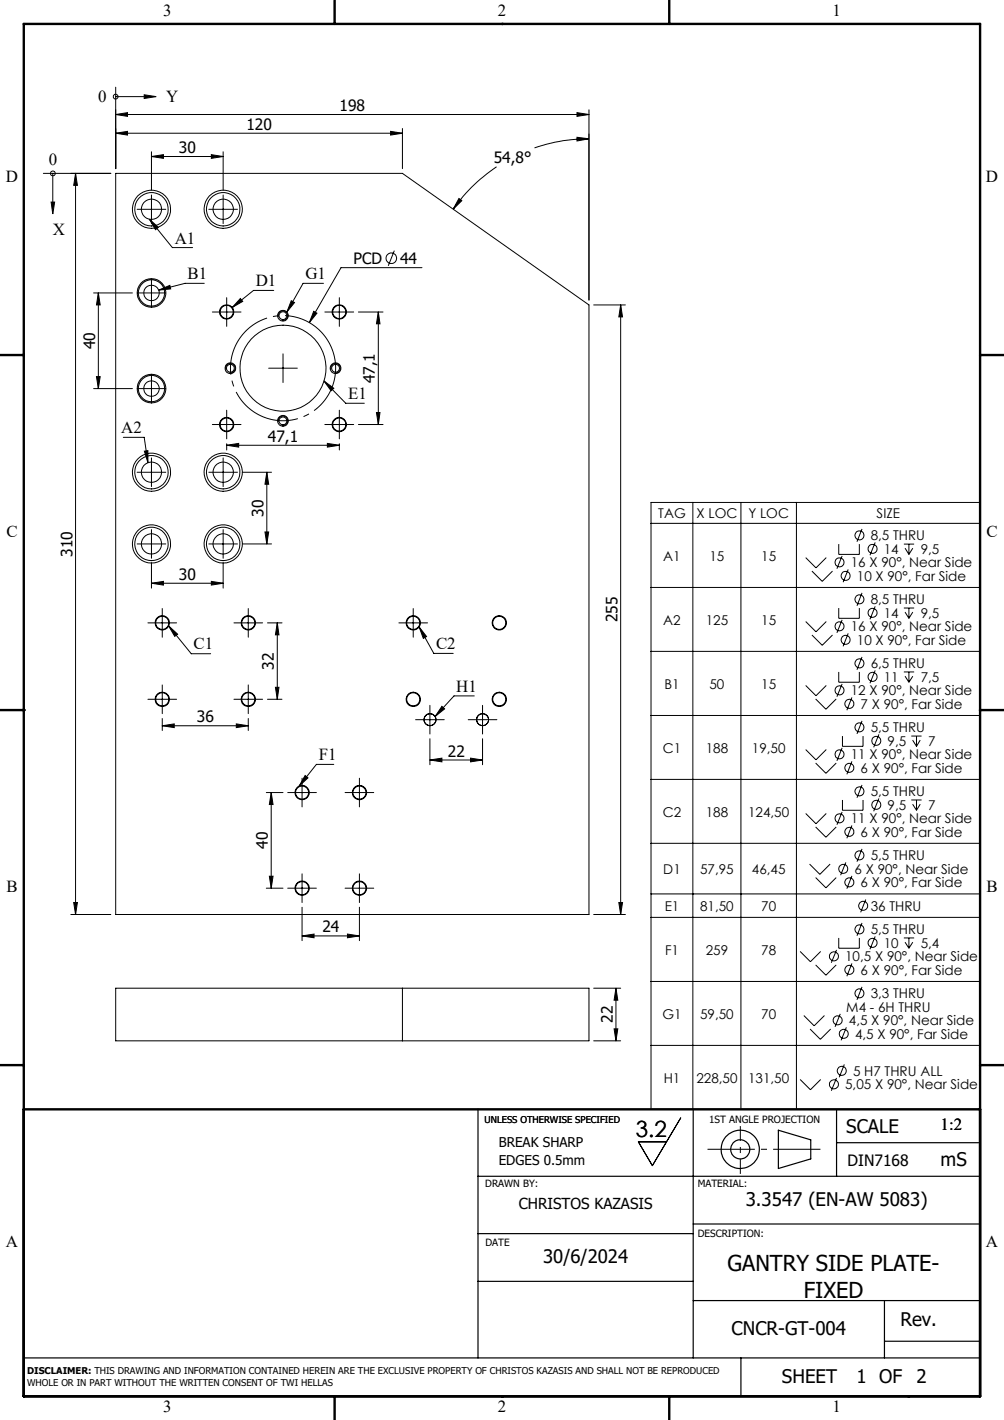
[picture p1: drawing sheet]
<svg xmlns="http://www.w3.org/2000/svg" width="210mm" height="297mm" viewBox="0 0 210 297" stroke-linecap="round" stroke-linejoin="round" font-family="sans-serif">
<g fill="none" stroke="#000" stroke-width=".21">
<path d="M24.2 18.2v17.1M30.2 19.8l2.5 .4-2.5 .4zM9.1 36.3h14.1M11 36.3v6M15.8 36.3v155M15.8 36.3l.4 2.5h-.8zM24.2 24l2.5-.4v.7zM24.2 27.9l2.5-.4v.8zM24.2 24h99M24.2 27.9h60M24.2 20.2h6M24.2 36.3h60l39 27.5v127.5h-99z"/>
<path d="M31.7 32.7l2.5-.4v.8zM31.7 31.7v8.1M31.7 32.7h15M44.2 32.3l2.5 .4-2.5 .4zM46.7 31.7v8.1M81.7 27.5l2.5 .4-2.5 .4zM84.2 26.9v8.4M103.9 34.9l-.7 .5a33.6 33.6 0 0 0-8.4 8.3M120.7 23.6l2.5 .4-2.5 .3zM120.7 28.7l2.5 .3-2.5 .5zM123.2 23v39.8M123.2 29a33.3 33.3 0 0 0-11.4 1.9"/>
<path d="M10.7 42.3h.7l-.4 2.5zM28.7 43.8h6M31.3 45.9l4.8 5.9h4.2M31.3 45.9l1.8 1.7-.6 .4zM31.7 40.8v6M31.7 58.3v6M42.7 59.3h-4l-5.5 1.4M43.7 43.8h6M46.7 40.8v6M67.7 59.3h-4.3l-3.4 6M82.5 52.4l-1.3 3.2M88.3 56h-17l-6.6 11.5"/>
<path d="M96 41.5l.6 .5-1.8 1.7zM19.6 61.3h8.1M20.2 78.8h.8l-.4 2.5zM20.6 61.3l.4 2.5h-.8zM20.6 61.3v20M28.7 61.3h6M31.7 78.3v6M33.2 60.7l2.3-1 .2 .7zM44.4 65.3h6M47.2 77.3a1 1 0 0 1 .9-1.3 1 1 0 0 1 1.1 1.1 1 1 0 0 1-1.3 .9M47.4 62.3v6M50.3 62.4l.5 .6-2.2 1.3z"/>
<path d="M56.2 77h6M57.3 60.7h-4.3l-4.4 3.6M58.2 66.3a1.01 1.01 0 0 1 .9-1.3 1.01 1.01 0 0 1 1.1 1.1 1.01 1.01 0 0 1-1.3 .9M59.2 74v6M60.9 62.9l.7 .4-1.6 2zM65.6 65.1l.7 .4-1.6 2zM67.8 79.7l2 1.5-.5 .5zM67.8 79.7l4.5 4.6h3.9M67.9 65.3h6.1M69.2 77.3a1.01 1.01 0 0 1 .9-1.3 1.01 1.01 0 0 1 1.1 1.1 1.01 1.01 0 0 1-1.3 .9M71 62.3v6M75 65.3h5.1"/>
<path d="M79.1 65.3l.4 2.4h-.8zM79.1 65.3v23.5M124.2 63.8h6.6M129.8 63.8v127.5M129.8 63.8l.4 2.5h-.8zM19.6 81.3h8.1M25.8 91.5h4.4l.7 5.3M28.7 81.3h6M28.7 98.8h6M30.2 94.4l.7-.1v2.5zM31.7 95.8v6M43.7 98.8h6"/>
<path d="M44.4 88.8h6M46.7 95.8v6M47.4 93.1l2.5-.4v.8zM47.4 85.8v6M47.4 92.8v1.3M47.4 93.1h23.6M50.7 98.8h6.1M55.8 98.8v15M55.8 98.8l.4 2.5h-.8zM58.2 88.3a1.01 1.01 0 0 1 .9-1.3 1.01 1.01 0 0 1 1.1 1.1 1.01 1.01 0 0 1-1.3 .9M67.9 88.8h6.1M68.5 92.7l2.5 .4-2.5 .4z"/>
<path d="M71 85.8v6M71 92.8v1.3M75 88.8h5.1M78.7 86.3h.8l-.4 2.5zM28.7 113.8h6M31.7 117.8v5.2M31.7 110.8v6M43.7 113.8h6M46.7 117.8v5.2M46.7 110.8v6M50.7 113.8h6.1M55.4 111.3h.8l-.4 2.5z"/>
<path d="M136.2 105.1h68.8v127h-68.8zM136.2 109.5h68.8M144.9 105.1v127M155 105.1v127M166.6 105.1v127M168.5 116.6l2.2 2.2 2.1-2.2M169.8 119.4l2.2 2.2 2.1-2.2M175.4 113.8v2.2h4.3v-2.2M176.1 116.3l-1.1 2.7M177.4 119.1l-1 2.7M180.3 110.6l-1.1 2.7M183.1 113.4l-1.1 2.7"/>
<path d="M189.1 113.8h2.1M189.3 114.6l.8 1.4M190.1 113.8v2.2M190.9 114.6l-.8 1.4M30.9 130.3h6M31.7 122l2.5-.4v.8zM31.7 122h15M33.9 127.3v6M35.3 130.9l4.7 5.8h4.1M35.3 130.9l1.8 1.7-.6 .5zM44.2 121.6l2.5 .4-2.5 .4zM48.9 130.3h6"/>
<path d="M51.9 127.3v6M56 130.3h3M58 130.3l.3 2.5h-.7zM58 130.3v16M83.4 130.3h6M86.4 127.3v6M87.7 131.1l1.5 2-.7 .4zM87.7 131.1l3 5.6h4.1M136.2 122.9h68.8M136.2 136.2h68.8M168.5 130l2.2 2.1 2.1-2.1M169.8 132.8l2.2 2.2 2.1-2.2"/>
<path d="M175.4 127.2v2.1h4.3v-2.1M176.1 129.6l-1.1 2.8M177.4 132.5l-1 2.7M180.3 124l-1.1 2.7M180.3 137.4l-1.1 2.7M183.1 126.8l-1.1 2.7M189.1 127.2h2.1M189.3 128l.8 1.3M190.1 127.2v2.1M190.9 128l-.8 1.3M30.9 146.3h6M33.9 151.8l2.5-.4v.8z"/>
<path d="M33.9 150.3v2.5M33.9 151.8h18M33.9 143.3v6M48.9 146.3h6M49.4 151.4l2.5 .4-2.5 .4zM51.9 150.3v2.5M51.9 143.3v6M56 146.3h3M57.6 143.8h.7l-.3 2.5zM69.8 159.9h-3.6l-3.6 4.5M86.9 150.5h6M89.9 159l2.5-.4v.7z"/>
<path d="M89.9 154.5v5.4M89.9 159h11M89.9 147.5v6M92.4 147.7l.6 .6-2 1.6zM97.9 150.5h6M98.4 158.6l2.5 .4-2.5 .3zM99.2 145.6h-4.2l-4 4.3M100.9 154.5v5.4M100.9 147.5v6M136.2 149.6h68.8M168.5 143.4l2.2 2.1 2.1-2.1M168.5 156.8l2.2 2.1 2.1-2.1"/>
<path d="M170.6 146.2l2.2 2.1 2.1-2.1M170.6 159.6l2.2 2.1 2.1-2.1M175.4 140.5v2.2h4.3v-2.2M176.1 143l-1.1 2.7M176.1 156.4l-1.1 2.7M176.2 153.9v2.2h4.3v-2.2M178.2 145.9l-1.1 2.7M178.2 159.2l-1.1 2.8M180.3 150.8l-1.1 2.7M183.1 140.2l-1.1 2.7M183.8 153.6l-1.1 2.7M189.1 140.5h2.1"/>
<path d="M189.3 141.4l.8 1.3M190.1 140.5v2.2M190.6 153.9h2.2M190.9 154.8l.8 1.3M190.9 141.4l-.8 1.3M191.7 153.9v2.2M192.5 154.8l-.8 1.3M55.7 165.8h3.5M56.7 165.8v20M56.7 165.8l.4 2.5h-.8zM60.2 165.8h6M63.2 162.8v6"/>
<path d="M63.8 162.2l.6 .5-1.8 1.7zM72.2 165.8h6M75.2 162.8v6M136.2 163h68.8M136.2 176.4h68.8M168.5 170.1l2.2 2.2 2.1-2.2M170.6 173l2.2 2.1 2.1-2.1M176.1 169.8l-1.1 2.7M176.2 167.3v2.2h4.3v-2.2M178.2 172.6l-1.1 2.7M180.3 164.2l-1.1 2.7M180.3 177.5l-1.1 2.7"/>
<path d="M183.8 167l-1.1 2.7M190.6 167.3h2.2M190.9 168.2l.8 1.3M191.7 167.3v2.2M192.5 168.2l-.8 1.3M14.8 191.3h8.4M15.4 188.8h.8l-.4 2.5zM55.7 185.8h3.5M56.3 183.3h.8l-.4 2.5zM60.2 185.8h6M63.2 195.8l2.5-.4v.7zM63.2 189.8v6.9"/>
<path d="M63.2 195.8h12M63.2 182.8v6M72.2 185.8h6M72.7 195.4l2.5 .4-2.5 .3zM75.2 189.8v6.9M75.2 182.8v6M124.2 191.3h6.6M129.4 188.8h.8l-.4 2.5zM136.2 187h68.8M136.2 191.9h68.8M167.4 199l2.1 2.2 2.2-2.2M169.3 180.7l2.2 2.2 2.1-2.2"/>
<path d="M170.6 183.5l2.2 2.2 2.1-2.2M175 198.7l-1.1 2.7M175.4 196.2v2.1h4.3v-2.1M176.9 180.4l-1.1 2.7M178.2 183.2l-1.1 2.7M180.3 193l-1.1 2.7M181.1 188.1l-1.1 2.7M183.1 195.9l-1.1 2.6M189.1 196.2h2.1M189.3 197.1l.8 1.2M190.1 196.2v2.1M190.9 197.1l-.8 1.2"/>
<path d="M24.2 206.7h99v11h-99zM84.2 206.7v11M124.2 217.7h5.6M124.2 206.7h5.6M128.4 215.2h.8l-.4 2.5zM128.8 206.7v11M128.8 206.7l.4 2.5h-.8zM136.2 205.3h68.8M136.2 218.6h68.8M168.1 212.4l2.2 2.2 2.1-2.2M169.4 215.2l2.2 2.2 2.1-2.2M170.6 201.8l2.2 2.2 2.1-2.2"/>
<path d="M175.8 212.1l-1.1 2.7M177 214.9l-1.1 2.7M178.2 201.5l-1.1 2.7M180.3 206.4l-1.1 2.7M142.4 233.8l-5.9 10-3-5h5.9M167.4 225.8l2.1 2.1 2.2-2.1M175 225.5l-1.1 2.6M176.6 222.6l-1.1 2.7"/>
<circle cx="11.1" cy="36.3" r=".49"/>
<circle cx="24.2" cy="20.2" r=".5"/>
<circle cx="31.7" cy="43.8" r="3.5"/>
<circle cx="31.7" cy="43.8" r="4"/>
<circle cx="31.7" cy="43.8" r="2.13"/>
<circle cx="46.7" cy="43.8" r="3.5"/>
<circle cx="46.7" cy="43.8" r="2.13"/>
<circle cx="46.7" cy="43.8" r="4"/>
<circle cx="81.9" cy="54" r="1.12"/>
<circle cx="31.7" cy="61.3" r="1.63"/>
<circle cx="31.7" cy="61.3" r="3"/>
<circle cx="31.7" cy="61.3" r="2.75"/>
<circle cx="47.4" cy="65.3" r="1.38"/>
<circle cx="47.4" cy="65.2" r="1.51"/>
<circle cx="48.2" cy="77" r="1.13"/>
<circle cx="48.2" cy="77" r=".84"/>
<circle cx="59.2" cy="66" r=".82"/>
<circle cx="59.2" cy="77" r="9"/>
<circle cx="59.2" cy="66" r="1.11"/>
<circle cx="70.2" cy="77" r="1.12"/>
<circle cx="70.2" cy="77" r=".83"/>
<circle cx="71" cy="65.2" r="1.5"/>
<circle cx="71" cy="65.3" r="1.38"/>
<circle cx="31.7" cy="98.8" r="3.5"/>
<circle cx="31.7" cy="81.3" r="1.63"/>
<circle cx="31.7" cy="98.8" r="4"/>
<circle cx="31.7" cy="98.8" r="2.13"/>
<circle cx="31.7" cy="81.3" r="3"/>
<circle cx="31.7" cy="81.3" r="2.75"/>
<circle cx="46.7" cy="98.8" r="3.5"/>
<circle cx="46.7" cy="98.8" r="2.13"/>
<circle cx="46.7" cy="98.8" r="4"/>
<circle cx="47.4" cy="88.8" r="1.38"/>
<circle cx="47.4" cy="88.8" r="1.51"/>
<circle cx="59.2" cy="88" r="1.12"/>
<circle cx="59.2" cy="88" r=".83"/>
<circle cx="71" cy="88.8" r="1.5"/>
<circle cx="71" cy="88.8" r="1.38"/>
<circle cx="31.7" cy="113.8" r="3.5"/>
<circle cx="31.7" cy="113.8" r="4"/>
<circle cx="31.7" cy="113.8" r="2.12"/>
<circle cx="46.7" cy="113.8" r="3.5"/>
<circle cx="46.7" cy="113.8" r="2.12"/>
<circle cx="46.7" cy="113.8" r="4"/>
<circle cx="175.6" cy="117.6" r=".95"/>
<circle cx="179.8" cy="112" r=".95"/>
<circle cx="182.5" cy="114.8" r=".95"/>
<circle cx="33.9" cy="130.3" r="1.38"/>
<circle cx="33.9" cy="130.3" r="1.51"/>
<circle cx="51.9" cy="130.3" r="1.51"/>
<circle cx="51.9" cy="130.3" r="1.37"/>
<circle cx="86.4" cy="130.3" r="1.51"/>
<circle cx="86.4" cy="130.3" r="1.37"/>
<circle cx="104.4" cy="130.3" r="1.37"/>
<circle cx="104.4" cy="130.3" r="1.5"/>
<circle cx="175.6" cy="131" r=".94"/>
<circle cx="176.9" cy="120.4" r=".94"/>
<circle cx="176.9" cy="133.8" r=".93"/>
<circle cx="179.8" cy="138.8" r=".95"/>
<circle cx="179.8" cy="125.4" r=".94"/>
<circle cx="182.5" cy="128.2" r=".94"/>
<circle cx="33.9" cy="146.3" r="1.38"/>
<circle cx="33.9" cy="146.3" r="1.51"/>
<circle cx="51.9" cy="146.3" r="1.51"/>
<circle cx="51.9" cy="146.3" r="1.37"/>
<circle cx="86.4" cy="146.3" r="1.51"/>
<circle cx="86.4" cy="146.3" r="1.37"/>
<circle cx="89.9" cy="150.5" r="1.25"/>
<circle cx="89.9" cy="150.5" r="1.26"/>
<circle cx="100.9" cy="150.5" r="1.25"/>
<circle cx="100.9" cy="150.5" r="1.26"/>
<circle cx="104.4" cy="146.3" r="1.37"/>
<circle cx="104.4" cy="146.3" r="1.5"/>
<circle cx="175.6" cy="144.4" r=".95"/>
<circle cx="175.6" cy="157.8" r=".94"/>
<circle cx="177.7" cy="147.2" r=".95"/>
<circle cx="179.8" cy="152.1" r=".94"/>
<circle cx="182.5" cy="141.6" r=".95"/>
<circle cx="183.3" cy="155" r=".94"/>
<circle cx="63.2" cy="165.8" r="1.49"/>
<circle cx="63.2" cy="165.8" r="1.37"/>
<circle cx="75.2" cy="165.8" r="1.49"/>
<circle cx="75.2" cy="165.8" r="1.37"/>
<circle cx="175.6" cy="171.2" r=".95"/>
<circle cx="177.7" cy="174" r=".95"/>
<circle cx="177.7" cy="160.6" r=".94"/>
<circle cx="179.8" cy="165.5" r=".95"/>
<circle cx="179.8" cy="178.9" r=".94"/>
<circle cx="183.3" cy="168.3" r=".95"/>
<circle cx="63.2" cy="185.8" r="1.49"/>
<circle cx="63.2" cy="185.8" r="1.37"/>
<circle cx="75.2" cy="185.8" r="1.49"/>
<circle cx="75.2" cy="185.8" r="1.37"/>
<circle cx="176.4" cy="181.7" r=".93"/>
<circle cx="177.7" cy="184.6" r=".94"/>
<circle cx="179.8" cy="194.4" r=".95"/>
<circle cx="180.6" cy="189.5" r=".94"/>
<circle cx="182.5" cy="197.2" r=".95"/>
<circle cx="174.4" cy="200" r=".95"/>
<circle cx="175.2" cy="213.4" r=".94"/>
<circle cx="176.5" cy="216.2" r=".93"/>
<circle cx="177.7" cy="202.9" r=".95"/>
<circle cx="179.8" cy="207.8" r=".94"/>
<circle cx="174.4" cy="226.8" r=".95"/>
<circle cx="176.1" cy="224" r=".95"/>
</g>
<path d="M69.7 73.8a11 11 0 0 0-18.3-4.5 11 11 0 0 0 4.7 18.3 11 11 0 0 0 13.9-12.9l-.3-.9" fill="none" stroke="#000" stroke-width=".21" stroke-dasharray="15.2 1.3 1.3 1.3" stroke-dashoffset="1.6" stroke-linecap="butt"/>
<g fill="none" stroke="#000" stroke-width=".25">
<path d="M100 232v52M145 232v52M162.8 236.4l6.8 2v4l-6.8 2zM175 232v14M175 239h30M100 246h105M100 258h45M145 256h60M100 268h45M145 272h60M185 272v12M5 284h200"/>
<path d="M155 284v8M185 280.5h20"/>
<circle cx="154.8" cy="240.4" r="4"/>
<circle cx="154.8" cy="240.4" r="2"/>
</g>
<path d="M148 240.4h23.6" fill="none" stroke="#000" stroke-width=".21" stroke-dasharray="15.2 1.3 1.3 1.3" stroke-dashoffset="5.3" stroke-linecap="butt"/>
<path d="M154.9 235.5v10" fill="none" stroke="#000" stroke-width=".21" stroke-dasharray="15.2 1.3 1.3 1.3" stroke-dashoffset="12.1" stroke-linecap="butt"/>
<g fill="none" stroke="#000" stroke-width=".5">
<path d="M5 5h200v287h-200zM70 0v5M105 5h.1M140 0v5M0 74.3h5M205 74.3h5M0 148.5h5M5 148.5h.1M205 148.5h5M0 222.8h5M5 232h200M205 222.8h5"/>
<path d="M70 292v5M105 292h.1M140 292v5M190 292h.1"/>
</g>
<g fill="#000">
<path d="M65.6 65.1l.7 .4-1.6 2z"/>
<path d="M15.8 36.3l.4 2.5h-.8zM15.4 188.8h.8l-.4 2.5zM55.8 98.8l.4 2.5h-.8zM55.4 111.3h.8l-.4 2.5zM79.1 65.3l.4 2.4h-.8zM78.7 86.3h.8l-.4 2.5zM56.7 165.8l.4 2.5h-.8zM56.3 183.3h.8l-.4 2.5z"/>
<path d="M24.2 24l2.5-.4v.7zM120.7 23.6l2.5 .4-2.5 .3zM24.2 27.9l2.5-.4v.8zM81.7 27.5l2.5 .4-2.5 .4zM31.7 122l2.5-.4v.8zM44.2 121.6l2.5 .4-2.5 .4zM47.4 93.1l2.5-.4v.8zM68.5 92.7l2.5 .4-2.5 .4zM33.9 151.8l2.5-.4v.8zM49.4 151.4l2.5 .4-2.5 .4zM63.2 195.8l2.5-.4v.7zM72.7 195.4l2.5 .4-2.5 .3zM89.9 159l2.5-.4v.7zM98.4 158.6l2.5 .4-2.5 .3z"/>
<path d="M31.7 32.7l2.5-.4v.8zM44.2 32.3l2.5 .4-2.5 .4z"/>
<path d="M120.7 28.7l2.5 .3-2.5 .5zM96 41.5l.6 .5-1.8 1.7z"/>
<path d="M31.3 45.9l1.8 1.7-.6 .4zM30.2 94.4l.7-.1v2.5zM33.2 60.7l2.3-1 .2 .7zM35.3 130.9l1.8 1.7-.6 .5zM87.7 131.1l1.5 2-.7 .4zM50.3 62.4l.5 .6-2.2 1.3zM67.8 79.7l2 1.5-.5 .5zM63.8 162.2l.6 .5-1.8 1.7zM60.9 62.9l.7 .4-1.6 2zM92.4 147.7l.6 .6-2 1.6zM10.7 42.3h.7l-.4 2.5zM30.2 19.8l2.5 .4-2.5 .4z"/>
<path d="M129.8 63.8l.4 2.5h-.8zM129.4 188.8h.8l-.4 2.5z"/>
<path d="M20.2 78.8h.8l-.4 2.5zM20.6 61.3l.4 2.5h-.8zM57.6 143.8h.7l-.3 2.5zM58 130.3l.3 2.5h-.7z"/>
<path d="M128.4 215.2h.8l-.4 2.5zM128.8 206.7l.4 2.5h-.8z"/>
</g>
<text font-size="4.7" x="133" y="237.8">3.2</text>
<g font-size="4.6">
<text x="152.2" y="265.9">GANTRY SIDE PLATE-</text>
<text x="168.1" y="271.5">FIXED</text>
</g>
<g font-size="3.9">
<text x="177" y="236.9">SCALE</text>
<text x="196.7" y="243.9">mS</text>
<text x="156" y="252.2">3.3547 (EN-AW 5083)</text>
<text x="113.6" y="264.1">30/6/2024</text>
<text x="153" y="279.2">CNCR-GT-004</text>
<text x="188.3" y="277.3">Rev.</text>
<text x="163.6" y="289.3">SHEET</text>
<text x="179.1" y="289.3">1 OF</text>
<text x="191.7" y="289.3">2</text>
</g>
<g font-size="3.5">
<text x="34.1" y="3.4">3</text>
<text x="104.1" y="3.4">2</text>
<text x="174.1" y="3.4">1</text>
<text x="20.5" y="21.3">0</text>
<text x="34.7" y="21.3">Y</text>
<text x="10.2" y="34.5">0</text>
<text x="1.2" y="38">D</text>
<text x="206.2" y="38">D</text>
<text x="11.1" y="49.2">X</text>
<text x="36.5" y="50.9">A1</text>
<text x="39.2" y="58.4">B1</text>
<text x="53.5" y="59.8">D1</text>
<text x="63.9" y="58.4">G1</text>
<text x="72.9" y="83.4">E1</text>
<text x="25.3" y="90.6">A2</text>
<text x="1.3" y="112.2">C</text>
<text x="206.3" y="112.2">C</text>
<text x="40.5" y="135.8">C1</text>
<text x="91.2" y="135.8">C2</text>
<text x="95.4" y="144.7">H1</text>
<text x="66.7" y="159">F1</text>
<text x="1.3" y="186.5">B</text>
<text x="206.3" y="186.5">B</text>
<text x="196.7" y="236.4">1:2</text>
<text x="1.2" y="260.7">A</text>
<text x="206.2" y="260.7">A</text>
<text x="34.1" y="295.4">3</text>
<text x="104.1" y="295.4">2</text>
<text x="174.1" y="295.4">1</text>
</g>
<g font-size="3.3">
<text x="71" y="23.2">198</text>
<text x="51.5" y="27.2">120</text>
<text x="37.4" y="32">30</text>
<text x="103.3" y="34.2">54,8°</text>
<text x="74" y="55.3">PCD</text>
<text x="83.7" y="55.3">44</text>
<text x="19.9" y="73" transform="rotate(-90 19.9 73)">40</text>
<text x="78.4" y="80.2" transform="rotate(-90 78.4 80.2)">47,1</text>
<text x="56" y="92.4">47,1</text>
<text x="55.1" y="108" transform="rotate(-90 55.1 108)">30</text>
<text x="15.1" y="116.4" transform="rotate(-90 15.1 116.4)">310</text>
<text x="37.4" y="121.3">30</text>
<text x="129.1" y="130.2" transform="rotate(-90 129.1 130.2)">255</text>
<text x="57.3" y="140" transform="rotate(-90 57.3 140)">32</text>
<text x="41.2" y="151.1">36</text>
<text x="93.7" y="158.2">22</text>
<text x="56" y="177.5" transform="rotate(-90 56 177.5)">40</text>
<text x="67.4" y="195">24</text>
<text x="128.2" y="214" transform="rotate(-90 128.2 214)">22</text>
<text x="177.3" y="243.9">DIN7168</text>
</g>
<text font-size="3.2" x="108.5" y="252.9">CHRISTOS KAZASIS</text>
<g font-size="2.8">
<text x="137.7" y="108.3">TAG</text>
<text x="145.7" y="108.3">X LOC</text>
<text x="156.5" y="108.3">Y LOC</text>
<text x="182.1" y="113">8,5 THRU</text>
<text x="183.4" y="108.3">SIZE</text>
<text x="138.7" y="117.3">A1</text>
<text x="148.4" y="117.3">15</text>
<text x="159.2" y="117.3">15</text>
<text x="178" y="118.7">16 X 90°, Near Side</text>
<text x="184.9" y="115.8">14</text>
<text x="192.6" y="115.8">9,5</text>
<text x="179.2" y="121.5">10 X 90°, Far Side</text>
<text x="138.7" y="130.6">A2</text>
<text x="147.6" y="130.6">125</text>
<text x="159.2" y="130.6">15</text>
<text x="182.1" y="126.4">8,5 THRU</text>
<text x="184.9" y="129.2">14</text>
<text x="192.6" y="129.2">9,5</text>
<text x="178" y="132.1">16 X 90°, Near Side</text>
<text x="179.2" y="134.9">10 X 90°, Far Side</text>
<text x="182.1" y="139.8">6,5 THRU</text>
<text x="184.9" y="142.6">11</text>
<text x="192.6" y="142.6">7,5</text>
<text x="139" y="144">B1</text>
<text x="148.4" y="144">50</text>
<text x="159.2" y="144">15</text>
<text x="178" y="145.4">12 X 90°, Near Side</text>
<text x="180" y="148.3">7 X 90°, Far Side</text>
<text x="182.1" y="153.2">5,5 THRU</text>
<text x="138.6" y="157.4">C1</text>
<text x="147.6" y="157.4">188</text>
<text x="157.3" y="157.4">19,50</text>
<text x="178" y="158.8">11 X 90°, Near Side</text>
<text x="180" y="161.6">6 X 90°, Far Side</text>
<text x="185.6" y="156">9,5</text>
<text x="194.1" y="156">7</text>
<text x="182.1" y="166.6">5,5 THRU</text>
<text x="138.6" y="170.8">C2</text>
<text x="147.6" y="170.8">188</text>
<text x="156.5" y="170.8">124,50</text>
<text x="178" y="172.2">11 X 90°, Near Side</text>
<text x="185.6" y="169.4">9,5</text>
<text x="194.1" y="169.4">7</text>
<text x="180" y="175">6 X 90°, Far Side</text>
<text x="182.1" y="180">5,5 THRU</text>
<text x="138.7" y="182.8">D1</text>
<text x="146.4" y="182.8">57,95</text>
<text x="157.3" y="182.8">46,45</text>
<text x="178.7" y="182.8">6 X 90°, Near Side</text>
<text x="180" y="185.6">6 X 90°, Far Side</text>
<text x="139" y="190.5">E1</text>
<text x="146.4" y="190.5">81,50</text>
<text x="159.2" y="190.5">70</text>
<text x="182.1" y="190.5">36 THRU</text>
<text x="182.1" y="195.4">5,5 THRU</text>
<text x="139.1" y="199.7">F1</text>
<text x="147.6" y="199.7">259</text>
<text x="159.2" y="199.7">78</text>
<text x="176.8" y="201.1">10,5 X 90°, Near Side</text>
<text x="180" y="203.9">6 X 90°, Far Side</text>
<text x="184.9" y="198.3">10</text>
<text x="192.6" y="198.3">5,4</text>
<text x="182.1" y="208.8">3,3 THRU</text>
<text x="138.6" y="213.1">G1</text>
<text x="146.4" y="213.1">59,50</text>
<text x="159.2" y="213.1">70</text>
<text x="177" y="211.6">M4 - 6H THRU</text>
<text x="177.6" y="214.5">4,5 X 90°, Near Side</text>
<text x="178.8" y="217.3">4,5 X 90°, Far Side</text>
<text x="138.8" y="226.4">H1</text>
<text x="145.7" y="226.4">228,50</text>
<text x="156.5" y="226.4">131,50</text>
<text x="176.8" y="227.8">5,05 X 90°, Near Side</text>
<text x="178.4" y="225">5 H7 THRU ALL</text>
<text x="104.3" y="239.9">BREAK SHARP</text>
<text x="104.3" y="243.7">EDGES 0.5mm</text>
</g>
<g font-size="2.1">
<text x="148.3" y="234.9">1ST ANGLE PROJECTION</text>
<text x="101.5" y="248.3">DRAWN BY:</text>
<text x="145.9" y="248.3">MATERIAL:</text>
<text x="101.5" y="260.7">DATE</text>
<text x="145.9" y="258.7">DESCRIPTION:</text>
</g>
<g font-size="2">
<text x="101.4" y="234.9">UNLESS OTHERWISE SPECIFIED</text>
<text x="5.7" y="287.3">DISCLAIMER: THIS DRAWING AND INFORMATION CONTAINED HEREIN ARE THE EXCLUSIVE PROPERTY OF CHRISTOS KAZASIS AND SHALL NOT BE REPRODUCED</text>
<text x="5.7" y="289.8">WHOLE OR IN PART WITHOUT THE WRITTEN CONSENT OF TWI HELLAS</text>
</g>
</svg>
